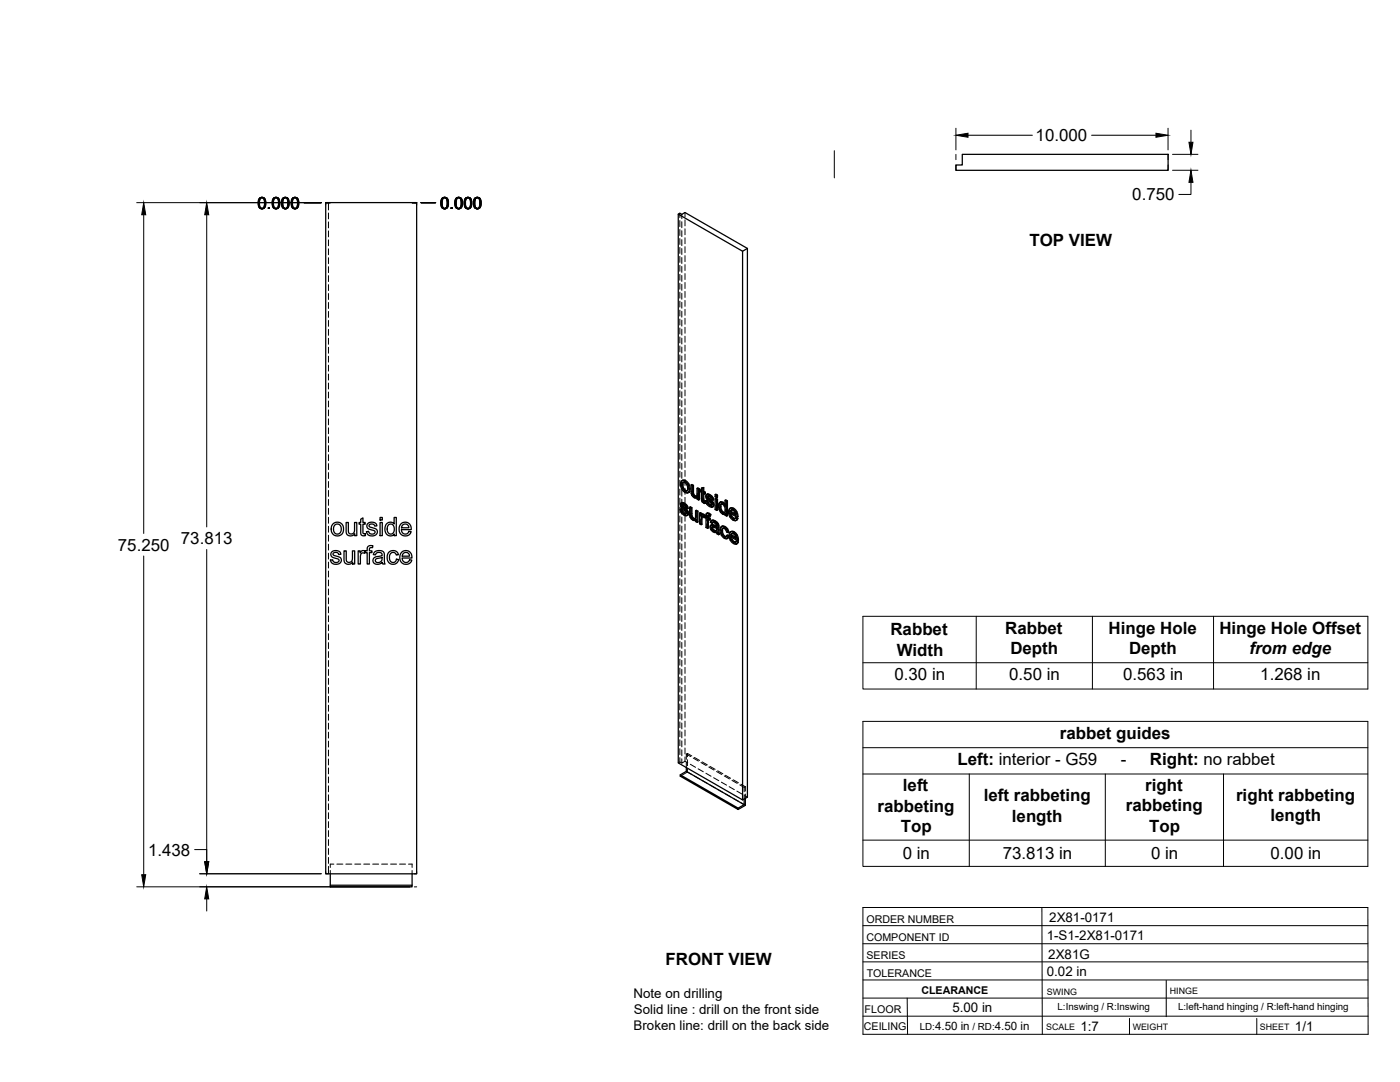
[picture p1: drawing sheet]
<svg xmlns="http://www.w3.org/2000/svg" width="559mm" height="432mm" viewBox="0 0 559 432" stroke-linecap="round" stroke-linejoin="round" font-family="sans-serif">
<!-- layer: Visible -->
<g fill="none" stroke="#000" stroke-width=".51">
<path d="M384.1 61.6h82.1v6.4h-84.6v-2.2h2.5zM130 80.9h36.3v267.8h-36.3zM270.7 85.5v219l25.7 14.7v-218.9M298.3 99.1l-1.9 1.2-25.7-14.8 .7-.4 .7 .5 1.3-.8 24.9 14.3v219l-1.9 1.1M272.2 191.8l.7-.2 .8 .2zM272.2 191.8l-.6 1.2 .5 2.2 1.5 1.4 .8 .1 .5-.3M272.3 193.6l.3 1.4M272.6 195l.3-.1 .8 .8-.3 .2zM272.8 192.5l-.2 .9M272.9 194.9l-.3-1.5-.3 .2v-.3l.2-.6 .5-.2 .8 .5 .6 1.4-.2 1.4-.8 .1M273.4 192l1.2 1.3 .4-.2 .4 1.9M273.7 195.7l.5 .2"/>
<path d="M273.7 191.8l1.3 1.3M274.6 193.3l.5 1.9 .3-.2-.2 1.2M275.1 195.2l-.2 1.2 .3-.2-.6 .5M275.8 193.5l.7 .4 .3-.2v3.2M276.5 193.9v3.2l.3-.2 .3 .6M276.5 197.1l.3 .6 .3-.2 .5 .4M276.8 197.7l.4 .4h.9l-.3 .1M276.8 193.7l-.6-.4-.4 .2v3.1l.4 1.1 .7 .8a.97 .97 0 0 0 1.4 .1v.6l.5 .4M277.2 198.1l.6 .1M278.2 194.9l.6 .4 .4-.2v4.3l-.4 .2v-4.3M278.3 198.6l-.2 .2M279.2 195.1l-.6-.4-.4 .2v2.7l-.4 .6"/>
<path d="M280 195.5l-.5 .1v.6l.5 .3v3.3l.7 .9 .6 .3 .3-.2-.1-.7h-.6M280 194.8l.9-.2v1.5M280.6 194.8v1.5l.3-.2 .6 .3M280.6 196.3l.6 .3 .3-.2v.6l-.3 .2v-.6M280.6 199.7l.7 .2M280.7 200l.8 .1M280.9 194.6l-.9 .2v1.1l-.5-.3M280.9 197v2.6M281.2 197.2l-.6-.4v2.8l.5 .2M281.6 199.8l.6 .3M282.1 197.3l.7-.1 .6 .2M282.3 198.3l.6 .4"/>
<path d="M282.4 198.6l.2 .3 .3-.2 1.5 1.4M282.4 197.1l-.4 .3M282.5 197.4h.9l.7 .6M282.5 199.9l-.9-.1 .7 1.6 1.3 .9 .9-.1M282.6 198.9l1.5 1.4 .3-.2 .4 .6M282.6 198v.1M282.7 198.4l-.4-.3 1 .3 .6 1 .6 .2M282.8 197.2l-.9 .2-.2 .9 .4 .9 1.9 1.8-.2 .7M283.1 197.6l.7 .6 .3-.2 .5 .6M283.8 198.2l.5 .6 .3-.2 .3 .9-.4 .1-.2-.8M285.4 199l.3-.1 .7 .3-.4 .2zM285.4 197.4l.3-.2 .7 .4-.4 .2z"/>
<path d="M285.4 199v4.3l.6 .4M285.4 197.4v.8l.6 .4M286.4 199.2v4.3l-.4 .2v-4.3M286.4 197.6v.8l-.4 .2v-.8M289.4 199.7l.6 .3 .3-.1v5.9l-.3 .2v-6M290.3 199.9l-.6-.4-.3 .2v2.1l-.4-.7M133 209l1.7-.6 1.4 .5 .9 1.2v2.2l-.8 1.1-1.8 .5-1.5-.7-.7-1.6a2.82 2.82 0 0 1 .8-2.6zM133.7 209.5l.6-.3h.8l1 .9v1.9l-.8 1h-1.3l-.7-.9-.2-1.5zM137.3 219.8h.9v3a1.32 1.32 0 0 0 1.3 1.7 1.32 1.32 0 0 0 1.2-1.8v-2.9h.9v5.3h-.8v-.8a1.86 1.86 0 0 1-2.3 .9 1.86 1.86 0 0 1-1.2-2.1zM138.2 208.5h.8l.1 3.8a1.31 1.31 0 0 0 1.7 .7 1.31 1.31 0 0 0 .7-1.7v-2.8h.9v5.3h-.8v-.8a1.86 1.86 0 0 1-2.2 .8 1.86 1.86 0 0 1-1.2-2zM143 219.8h.8v.8a1.27 1.27 0 0 1 2-.6l.8-.2v-1.1a1.56 1.56 0 0 1 2.2-.9l-.1 .8a.81 .81 0 0 0-.9 0 .81 .81 0 0 0-.4 .8v.4h1.1v.7h-1.1v4.6h-.8v-4.6h-.8v-.4l-.3 .7-.8-.2-.7 .5-.2 4h-.8zM144 207.2l.9-.5v1.8h.9v.7h-.9v3.4l.2 .4h.7l.1 .8h-1.3l-.6-.7v-3.9h-.7v-.7h.7z"/>
<path d="M146.8 209l1.2-.6 1.2 .1a1.47 1.47 0 0 1 1.2 1.4l-.8 .1a1.17 1.17 0 0 0-1.2-.9 1.17 1.17 0 0 0-1.1 .8l.4 .5 2.1 .5a1.6 1.6 0 0 1 .7 2.1 1.6 1.6 0 0 1-2 .9l-1.5-.4-.7-1.3 .9-.2 .4 .9 .5 .2 1.3-.2a.81 .81 0 0 0 .2-1.1 .81 .81 0 0 0-1.1-.3l-.8-.2a1.39 1.39 0 0 1-1.2-.9 1.39 1.39 0 0 1 .3-1.4zM151.7 208.5h.9v5.3h-.9zM151.7 206.5h.9v1h-.9zM154.2 209.1l1.2-.7a1.86 1.86 0 0 1 1.9 .7v-2.6h.9v7.3h-.8v-.7a2.17 2.17 0 0 1-2.7 .5 2.17 2.17 0 0 1-1.1-2.5zM155 209.5l1.3-.3 .9 1v2l-.8 .9-1-.1-.7-.9-.1-1.5zM160 209.1a2.45 2.45 0 0 1 2.9-.4 2.45 2.45 0 0 1 1.2 2.7h-3.9l.3 1 .8 .7a1.46 1.46 0 0 0 1.9-1l.9 .1-.5 .9-.9 .7h-1.5l-1.2-.6-.7-1.7 .1-1.2zM160.7 209.5l.6-.3h1l.6 .6 .3 .8h-2.9zM271.4 203.2l.6 .3M271.9 200.7l.8-.1 .5 .2M272 203.5l.4-.2 .2 .9-.3 .1zM272.1 201.7l.1 .3 .3-.2 .3 .3M272.2 202l.3 .3 .3-.2 1.5 1.4"/>
<path d="M272.3 200.6l-.5 .2M272.3 204.3l.6 .6h.9M272.4 200.8h.8l.8 .6M272.4 203.3l-1-.1 .7 1.6 1.3 .9 .9-.1M272.5 201.4v.1M272.5 202.3l1.4 1.4 .4-.2 .4 .7M272.5 201.8l-.3-.3 1 .3 .5 1 .7 .3M272.6 204.2l.7 .6M272.7 200.6l-1 .3-.2 .9 .4 .7 1.9 1.9-.2 .7M272.9 201l.8 .6 .3-.2 .5 .7M273 204.9l.6 .2M273.7 201.6l.5 .6 .3-.1 .2 .8-.3 .2-.2-.9"/>
<path d="M273.7 205.1h-.1M273.9 203.7l.5 .6 .3-.1 .1 .7M274.4 204.3l.1 .7 .3-.1-.2 .5M274.5 205l-.2 .6 .3-.2-.4 .4M275.3 202.4l.6 .4 .3-.2v3.2M275.9 202.8v3.2l.3-.2 .3 .6M275.9 206l.3 .6 .3-.2 .5 .4M276.2 206.6l.4 .4h.9l-.3 .2M276.2 202.6l-.6-.4-.3 .2v3.2l.3 1 .7 .8a.97 .97 0 0 0 1.4 .1M276.6 207l.6 .2M277.6 203.8l.7 .4 .3-.2v4.3l-.3 .2v-4.3M277.7 207.5v.7l.6 .3"/>
<path d="M277.7 207.5l-.2 .2M278.6 204l-.7-.4-.3 .2v2.8l-.4 .6M279.2 204.7l.6 .4 .3-.2v.5l.4-.2M279.8 205.1v.6l.7-.5 .4 .1M280 206.4l.2 2.8-.3 .2v-2.2M280.1 204.9l-.6-.3-.3 .1v4.3l.7 .4M280.2 205.3h.7l.6 .4M280.3 206.1v.1M280.6 205.4l.6 .5M281.1 206.6l-.9-.5-.2 .3 .3-.2-.1 .8M281.1 206.6l.1-.5v.4l.6 .3v3.7l.6 .4M281.2 200.3l.1 .7"/>
<path d="M281.3 206.5l-.2 .1M282.2 204.9h.9l.6 .4M282.2 200.1l.3-.2 .3 .8-.3 .2zM282.4 206.6l.7 .4 .4-.2v.6l-.4 .1v-.5M282.5 204.7l-.5 .2M282.5 200.9l.7 .6h.8M282.7 207.3v3.4l-.3 .2v-3.8l.7 .4M282.7 205.7v.7M282.8 205.1l.6 .4 .3-.2-.4 .8 .1-.6M282.8 200.7l.7 .7M283.1 204.9l-.6-.2-.5 .2-.2 1.3-.6-.3 .6-.1M283.2 201.5l.6 .2"/>
<path d="M283.3 206.1a.46 .46 0 0 0-.5-.5 .46 .46 0 0 0-.4 .6v.4l.3-.2 .8 .4M283.9 209.6l.7-.2 1.4 .5M283.9 201.7h-.1M284.1 210.7l.2 .6 .3-.2 .6 .5M284.1 200.3l.4 .6 .3-.2 .2 .8M284.2 210.4l-.1 .3 .3-.2 .2 .6M284.2 209.4l-.5 .2M284.3 211.3l.5 .5h1M284.3 210.3l-.1 .1M284.4 207.7l.8 .4 .3-.2 .8 .6M284.4 210.3l.8 .3a.67 .67 0 0 1 .9 .3 .67 .67 0 0 1-.2 .8M284.4 210.3l-.2 .1"/>
<path d="M284.4 210.3v.2M284.5 200.9l.2 .7 .3-.1-.2 .5M284.6 208.4l-.5 .5 .6-.5 1.2 1a.43 .43 0 0 1 .1 .6 .43 .43 0 0 1-.7 0l-1-.4M284.6 209.4l-1 .3-.1 1.1 .6 1.1 1.1 .6a.62 .62 0 0 1 1 .5l.6 .4M284.7 201.6l-.2 .6 .3-.2-.5 .4M284.7 207.6l-.8 .2M285.2 208.1l.8 .5 .3-.1 .4 .5M285.5 207.9l-.8-.3-.9 .3-.3 .5 .6 .5M285.9 211.8h-1.1M285.9 211.7l-.4 .3M286 208.6l.4 .6 .3-.2 .2 .7M286.4 209.2l.2 .6 .3-.1 .1 2.9"/>
<path d="M286.6 209.8l.1 3 .3-.2 .2 .6-.4 .2-.1-.6M287.4 202.4l.3 1.4M287.5 200.4h1.2l.6 .6M287.7 201.3h.7l.7 .8 .3 1.1-.2 1.4M287.7 201.3l-.3 1.1 .4-.2 .3 1.4M287.7 203.8l.4-.2 .7 .8-.4 .2zM287.8 201.2l-.1 .1M287.8 200.3l-.5 .2M288 201.1l-.2 1.1M288.1 212v.1a1.2 1.2 0 0 0 .8 1.4l.5 .5M288.2 210.1l.9 .2 .3-.2 1 1M288.4 213.4l.6 .7 .9 .1"/>
<path d="M288.4 200.6l.6 .5h.4M288.4 204.6h.8M288.5 209.9l-.6 .3M288.6 210.8l-.2 1M288.7 200.4l-.7-.2-.9 .5-.3 .8 .1 1.4 1.1 1.9 .8 .5 .6-.2v.5l.6 .4M288.8 204.4l.4 .1M289.1 210.3l.8 .7a1.39 1.39 0 0 1 1 1.4l-.3 .1-.5-1.3M289.4 210.1l-.9-.2-.7 .3-.3 .7v1.4l.9 2 1.1 .7h.6M289.4 205.1l-.2 .2M290 213.7l.7 .4M290.6 212.5l-.6-.2-.6-1.2-.9-.3-.4 1.2 .3-.2 .3 1.4M290.7 214.1l.3-.1-.2 .5-.7 .5z"/>
<path d="M291 214l-.6-.5-.7 .8-.6-.1M291.3 202.9h.9a1.9 1.9 0 0 1 1.9 1.2M291.5 212.3h1a1.84 1.84 0 0 1 1.8 1.2M291.5 204.3l2.1 1.2-.4-1.1-.9-.9-.6 .2-.2 .6 .3-.2 1.7 1M291.7 213.6l2.1 1.2-.6-1.4-.8-.5h-.4l-.3 .7 .3-.2 1.7 1M291.8 206.1l.8 .8h.8M291.8 205l.3 .9M292 203.5l-.2 .6M292 214.4l.3 .9M292 215.5l.8 .8h.8M292.2 212.9l-.2 .5M292.5 203l1 1a1.89 1.89 0 0 1 1 2.1"/>
<path d="M292.6 206.9l.6 .2M292.7 212.4l1.1 1a1.97 1.97 0 0 1 .9 2M292.8 216.3l.5 .2M292.9 202.8l-.9-.2-1 .7-.2 1 .2 1.4 .7 1.1 1.3 1h.7l.8-.9M293.1 212.2l-.9-.2-.9 .5-.3 1.5 .3 1.2 .7 1.1 1.2 .8 .6 .1 .9-.9M293.3 207l-.1 .1M293.5 216.4l-.2 .1M293.6 206.6l.6 .5M293.8 204.3l.4 1.9 .3-.1-.3 .1M293.8 216l.6 .5M293.9 213.7l.5 1.9 .3-.2-.3 .2M294.2 206.4l-2.8-1.6 .4 1.3 .3-.2 .8 .9"/>
<path d="M294.4 215.8l-2.8-1.6 .4 1.3 .3-.2 .8 .8M294.5 206.9l-.7 .8M294.5 206.9l-.6-.5-.7 .7M294.7 216.3l-.7 .8M294.7 216.3l-.6-.5-.8 .7M132.3 220.4l.9-.6h1.5a1.53 1.53 0 0 1 1.4 1.4l-.9 .1a1.17 1.17 0 0 0-1.1-.9 1.17 1.17 0 0 0-1.2 .9l.4 .4 2.1 .6a1.59 1.59 0 0 1 .7 2 1.59 1.59 0 0 1-2 .9l-1.5-.4-.7-1.3 .9-.1 .3 .7 .7 .4 1.2-.3a.81 .81 0 0 0 .2-1 .81 .81 0 0 0-1-.3l-1.2-.4a1.36 1.36 0 0 1-.7-2.1zM149.5 220.3l.7-.4 1.2-.2 1.7 .6 .3 .6 .3 4.2h-.9l-.2-.6-1.3 .6-1.2 .1-.8-.4-.4-.7a1.74 1.74 0 0 1 2-2l.6-.1a.77 .77 0 0 0 1-.8 .77 .77 0 0 0-1-.7l-1.2 .2-.4 .7-.9-.1zM150 223.2l2.5-.7a1.62 1.62 0 0 1-.6 1.7 1.62 1.62 0 0 1-1.9 0l-.2-.5zM155.2 220.4l1.2-.6h1.4l.8 .7 .4 .9-.8 .1a1.44 1.44 0 0 0-1.9-.9 1.44 1.44 0 0 0-.9 1.9l.3 1.2 .8 .7 1.1-.1 .6-1.1 .9 .1-.3 .9-.9 .8-1.5 .2-.9-.5a3.4 3.4 0 0 1-.3-4.3zM160.3 220.5l1.5-.8a2.5 2.5 0 0 1 2.6 3h-3.9l.2 .9 .8 .8a1.43 1.43 0 0 0 2-1l.9 .1-.4 .9-1 .7h-1.7l-1-.6-.7-1.7v-1.1zM161 220.9l.5-.4h1.1l.6 .6 .3 .9h-3zM273.9 306.3v1.5l-2.4 1.4v.6l23.1 13.2v-.5l-23.1-13.3"/>
<path d="M273.9 307.8l23.1 13.3-2.4 1.4M297 318.9v2.2M297.5 318.6v2.8l-2.9 1.6M131.8 348.7v5.2h32.7v-.6h-32.7M164.5 348.7v4.6"/>
</g>
<!-- layer: Hidden -->
<g fill="none" stroke="#000" stroke-width=".4">
<path d="M131.1 80.9v2.9M131.1 85v2.4M131.1 88.6v2.4M131.1 92.1v2.4M131.1 95.7v2.4M131.1 99.3v2.4M271.4 85.1v1.7M271.4 88v2.4M271.4 91.6v2.4M271.4 95.2v2.4M271.4 98.7v2.4M272.1 85.6v1.7"/>
<path d="M272.1 88.5v2.4M272.1 92.1v2.3M272.1 95.6v2.4M272.1 99.2v2.4M273.4 84.8v1.8M273.4 87.7v2.4M273.4 91.3v2.4M273.4 94.9v2.4M273.4 98.4v2.4M131.1 102.8v2.4M131.1 106.4v2.4M131.1 110v2.4"/>
<path d="M131.1 113.6v2.4M131.1 117.1v2.4M271.4 102.3v2.4M271.4 105.9v2.4M271.4 109.5v2.3M271.4 113v2.4M271.4 116.6v2.4M272.1 102.8v2.4M272.1 106.3v2.4M272.1 109.9v2.4M272.1 113.5v2.4M272.1 117.1v2.3"/>
<path d="M273.4 102v2.4M273.4 105.6v2.4M273.4 109.2v2.3M273.4 112.7v2.4M273.4 116.3v2.4M273.4 119.9v2.4M131.1 120.7v2.4M131.1 124.3v2.4M131.1 127.9v2.3M131.1 131.4v2.4M131.1 135v2.4M131.1 138.6v2.4"/>
<path d="M271.4 120.2v2.4M271.4 123.8v2.3M271.4 127.3v2.4M271.4 130.9v2.4M271.4 134.5v2.3M271.4 138v2.4M272.1 120.6v2.4M272.1 124.2v2.4M272.1 127.8v2.4M272.1 131.3v2.4M272.1 134.9v2.4M272.1 138.5v2.4"/>
<path d="M273.4 123.5v2.3M273.4 127v2.4M273.4 130.6v2.4M273.4 134.2v2.4M273.4 137.8v2.3M131.1 142.2v2.3M131.1 145.7v2.4M131.1 149.3v2.4M131.1 152.9v2.4M131.1 156.4v2.4M271.4 141.6v2.4M271.4 145.2v2.4"/>
<path d="M271.4 148.8v2.4M271.4 152.3v2.4M271.4 155.9v2.4M271.4 159.5v2.4M272.1 142v2.4M272.1 145.6v2.4M272.1 149.2v2.4M272.1 152.8v2.4M272.1 156.3v2.4M272.1 159.9v2.4M273.4 141.3v2.4M273.4 144.9v2.4"/>
<path d="M273.4 148.5v2.4M273.4 152v2.4M273.4 155.6v2.4M273.4 159.2v2.4M131.1 160v2.4M131.1 163.6v2.4M131.1 167.2v2.3M131.1 170.7v2.4M131.1 174.3v2.4M131.1 177.9v2.4M271.4 163v2.4M271.4 166.6v2.4"/>
<path d="M271.4 170.2v2.4M271.4 173.8v2.3M271.4 177.3v2.4M272.1 163.5v2.4M272.1 167.1v2.3M272.1 170.6v2.4M272.1 174.2v2.4M272.1 177.8v2.4M273.4 162.8v2.3M273.4 166.3v2.4M273.4 169.9v2.4M273.4 173.5v2.4"/>
<path d="M273.4 177v2.4M131.1 181.4v2.4M131.1 185v2.4M131.1 188.6v2.4M131.1 192.2v2.3M131.1 195.7v2.4M131.1 199.3v2.4M271.4 180.9v2.4M271.4 184.5v2.4M271.4 188v2.4M271.4 191.6v2.4M271.4 195.2v2.4"/>
<path d="M271.4 198.8v2.3M271.9 193.1l.5 1.9-.3 .2M272.1 181.4v2.3M272.1 184.9v2.4M272.1 188.5v2.4M272.1 192.1v2.4M272.1 195.6v2.4M272.1 199.2v2.4M272.4 195l1.3 1.3-.3 .2M272.5 191.6l-.9 1.7M272.8 192.5l-.2 .1M272.9 192.4h.8l-.3 .2"/>
<path d="M273.4 180.6v2.4M273.4 184.2v2.4M273.4 187.7v2.4M273.4 191.3v2.4M273.4 194.9v2.4M273.4 198.5v2.4M273.7 192.4l.8 .9-.3 .2M273.7 196.3l.9 .3-.3 .1M274.5 195.7l-.3 .2M274.5 193.3l.3 1.2-.3 .4M274.8 194.7l-.1 .8-.5 .4M275 196.5l-.4 .1"/>
<path d="M276.2 193.3v3.4l-.3 .2M276.2 196.7l.2 .7-.3 .1M276.4 197.4l.4 .6-.3 .1M276.8 198l.6 .5-.3 .1M277.4 198.5l.7 .2 .5-.3-.3 .2M278.1 198.1h.1M278.3 198l-.3 .2M278.4 198.6h-.1M278.4 197.8l-.3 .3M278.6 194.7l-.1 2.7-.4 .6M278.6 198.4v.7l-.3 .1M278.6 199.1l.6 .3"/>
<path d="M279.8 196l.5 .3-.3 .2M279.8 195.4v.6l-.3 .2M280 195.5l.3 .2M280.3 196.3l.1 3.3-.4 .2M280.3 194.6v1.1l-.3 .2M280.4 199.6l.2 .5-.3 .2M280.6 196.8l.3-.2v.4M280.9 196.6l.6 .4M281.9 199.7l.5 1.3-.3 .1M282 197.8l.2 .7-.4 .2M282.1 197.4l-.4 .6M282.2 198.5l.4 .6-.4 .2"/>
<path d="M282.3 197.2l-.5 .4M282.5 198l.3-.2-.2 .2M282.6 199.1l1.6 1.6-.4 .2M282.7 197.9l-.3 .1M282.8 197.8l.6 .2-.3 .2M283.4 198l.6 .5-.3 .2M284 198.5l.2 .7-.3 .2M284.2 199.2l.7 .3M285.7 197.2v.9l-.3 .1M285.7 198.9v1.5M285.7 198.1l.7 .3M289.7 199.5v2.1l-.3 .2"/>
<path d="M131.1 202.9v2.4M131.1 206.4v2.4M131.1 210v2.4M131.1 213.6v2.4M131.1 217.2v2.3M271.4 202.3v2.4M271.4 205.9v2.4M271.4 209.5v2.4M271.4 213.1v2.3M271.4 216.6v2.4M271.7 203.1l.5 1.3-.3 .2M271.8 201.3l.2 .6-.3 .2"/>
<path d="M271.9 200.8l-.4 .6M272 201.9l.4 .6-.3 .2v2.5M272.1 200.6l-.5 .4M272.1 206.4v2.3M272.1 209.9v2.4M272.1 213.5v2.4M272.1 217.1v2.4M272.2 204.4l1.1 1-.3 .1M272.3 201.4l.3-.2-.1 .2M272.4 202.5l1.6 1.6-.3 .2M272.6 201.3l-.4 .2M272.6 201.2l.7 .2-.4 .2"/>
<path d="M273.3 201.4l.5 .6-.3 .1M273.3 205.4l.8 .2-.3 .2M273.4 202v2.4M273.4 205.6v2.4M273.4 209.2v2.4M273.4 212.8v2.3M273.4 216.3v2.4M273.4 219.9v2.4M273.8 204.9h.2M273.8 202l.3 .6-.4 .2M274 204.1l.2 .5-.3 .1M274 204.9l-.3 .2 .3-.2"/>
<path d="M274.1 202.6l.6 .3M274.2 204.6l-.2 .3M274.5 205.6h-.4M275.6 202.2v3.4l-.3 .2M275.6 205.6l.2 .7-.3 .2M275.8 206.3l.4 .6-.3 .2M276.2 206.9l.6 .5-.3 .2M276.8 207.4l.7 .2 .5-.3-.2 .2M277.5 207h.1M277.7 206.9l-.3 .2M277.8 206.7l-.3 .3M277.9 203.6v2.8l-.4 .5"/>
<path d="M278 207.3v.7l-.3 .2M278 208l.6 .3M279.5 207.3v1.6l-.3 .1M279.5 208.9l.7 .3M279.5 204.6v1.5M280.1 205.4v.1M280.1 206.1l.8-.1-.3 .2M280.3 206.1l.2-.2-.3 .2M280.4 205.2l-.6 .5M280.6 200.1l.6 .5-.4 .1M280.9 206l.5 .4M281.2 200.6l.4 .2"/>
<path d="M281.2 206.1l.3-.2-.1 .5M281.4 206.4l-.1 .1M281.5 205.7v.1M281.5 206.3l.6 .3-.3 .2M281.5 205.9l-.3 .6M281.5 205.7l-.3 .3M281.8 205.8l.3 .2M282.1 209v1.3l-.3 .2M282.1 210.3l.6 .4M282.1 206.6v1.3M282.2 205l-.1 1-.3 .2M282.3 204.7l-.4 .4"/>
<path d="M282.4 201l1.1 1-.3 .1M282.4 207.1l.3-.2v.4M282.5 205.7l.4-.2-.2 .2M282.7 206.9l.8 .5M282.9 205.5l.4 .1-.4 .2M283.3 205.6l.3 .3M283.5 202l.8 .2-.3 .2M283.7 210.1l.4 1.1-.4 .2M283.8 208.2l.7 .5M283.9 209.6l-.5 .7M284 201.5h.1M284 209.4l-.5 .4"/>
<path d="M284.1 211.2l.9 .9-.3 .2M284.1 207.7l-.6 .7M284.2 200.7l.2 .5-.4 .1M284.2 201.5l-.3 .2 .2-.2M284.2 207.6l-.4 .3M284.4 201.2l-.3 .3M284.5 208.4l.3-.2-.2 .2M284.5 210.2l.2-.1zM284.5 210.2l-.2 .1M284.6 210.1l-.4 .2M284.6 202.2h-.3M284.7 210.1l1.6 .5-.3 .2"/>
<path d="M284.8 208.2l.6 .2-.3 .2M285 212.1l.7 .2-.3 .2M285.4 208.4l.8 .7-.4 .2M285.7 212.3l.7-.1-.4 .2M285.7 201.6v1.6l-.3 .1M285.7 203.2l.7 .3M286 209.9l.3 .1M286 211.7l-.3 .2M286.2 209.1l.1 .7-.3 .2M286.3 210.6v.8l-.4 .4 .3-.3M286.3 209.8l-.3 .4M286.4 212.2l.1 .7-.3 .1"/>
<path d="M286.5 212.9l.7 .3M287.1 201.8l.2 1.3-.3 .2M287.3 200.7l-.2 1.1-.3 .2M287.3 203.1l.6 1.1-.3 .2M287.6 200.3l-.6 .6M287.7 211.4l.5 2-.3 .1M287.9 204.2l.8 .8-.3 .1M288 210.3l-.3 1.1-.3 .2M288 201.1h.7l-.3 .2M288 201.1l-.2 .1M288 201.1h.1M288.1 201l-.3 .2"/>
<path d="M288.2 213.4l1.2 1.2-.3 .2M288.2 210l-.6 .5M288.6 210.8l-.2 .1M288.7 210.7l.8 .1-.4 .1M288.7 205l.7 .1 .4-.2-.4 .2M288.7 201.1l.8 .8-.4 .2M289.4 201.1l.3 .5M289.4 214.6l1.1 .2M289.5 210.8l.5 .5-.3 .2M289.5 201.9l.3 1.5-.4 .2M289.5 205.1h-.1M289.8 203.4l-.1 .7-.5 .4 .3-.1"/>
<path d="M289.8 204.9v.6l-.4 .1M289.8 205.5l.5 .3M290 211.3l.3 .8-.3 .2M290 214.1l-.1 .1M290.3 212.1l.6 .3M290.4 213.5l-.7 .8M291.1 204.1l.5 1.9-.3 .2M291.3 213.5l.5 1.9-.3 .2M291.4 204.8l.4-.1v.3M291.6 206l1.3 1.4-.3 .1M291.6 202.7l-.8 1.6M291.6 214.2l.4-.2v.4"/>
<path d="M291.8 204.7l2.7 1.5M291.8 215.4l1.3 1.3-.3 .2M291.8 212.1l-.8 1.6M292 214l2.7 1.6M292 203.5l-.2 .1M292.1 203.4l.8 .1-.4 .1M292.2 212.9h-.2M292.3 212.7l.8 .1-.4 .2M292.9 203.5l.7 .8-.3 .2M292.9 207.4l1 .2-.3 .2M293.1 212.8l.7 .9-.3 .2M293.1 216.7l1.1 .3-.4 .2"/>
<path d="M293.4 206.9h.1M293.5 206.9l-.2 .1M293.5 205.1l.4 .2M293.6 206.8l-.4 .2M293.6 204.3l.3 1-.3 .2M293.7 216.3h-.1M293.7 216.3l-.2 .1M293.7 214.4l.4 .3M293.8 216.2l-.3 .2M293.8 213.7l.3 1-.3 .1M293.9 206.4l-.4 .5M294.1 215.8l-.4 .5"/>
<path d="M294.1 207.5l-.2 .1M294.3 216.9l-.1 .1M131.1 220.7v2.4M131.1 224.3v2.4M131.1 227.9v2.4M131.1 231.5v2.3M131.1 235v2.4M131.1 238.6v2.4M271.4 220.2v2.4M271.4 223.8v2.4M271.4 227.4v2.3M271.4 230.9v2.4"/>
<path d="M271.4 234.5v2.4M271.4 238.1v2.4M272.1 220.6v2.4M272.1 224.2v2.4M272.1 227.8v2.4M272.1 231.4v2.3M272.1 234.9v2.4M272.1 238.5v2.4M273.4 223.5v2.4M273.4 227.1v2.3M273.4 230.6v2.4M273.4 234.2v2.4"/>
<path d="M273.4 237.8v2.4M131.1 242.2v2.4M131.1 245.7v2.4M131.1 249.3v2.4M131.1 252.9v2.4M131.1 256.5v2.3M271.4 241.6v2.4M271.4 245.2v2.4M271.4 248.8v2.4M271.4 252.3v2.4M271.4 255.9v2.4M271.4 259.5v2.4"/>
<path d="M272.1 242.1v2.4M272.1 245.7v2.3M272.1 249.2v2.4M272.1 252.8v2.4M272.1 256.4v2.3M272.1 259.9v2.4M273.4 241.3v2.4M273.4 244.9v2.4M273.4 248.5v2.4M273.4 252.1v2.3M273.4 255.6v2.4M273.4 259.2v2.4"/>
<path d="M131.1 260v2.4M131.1 263.6v2.4M131.1 267.2v2.4M131.1 270.7v2.4M131.1 274.3v2.4M131.1 277.9v2.4M271.4 263.1v2.4M271.4 266.6v2.4M271.4 270.2v2.4M271.4 273.8v2.4M271.4 277.3v2.4M272.1 263.5v2.4"/>
<path d="M272.1 267.1v2.4M272.1 270.7v2.3M272.1 274.2v2.4M272.1 277.8v2.4M273.4 262.8v2.4M273.4 266.3v2.4M273.4 269.9v2.4M273.4 273.5v2.4M273.4 277.1v2.3M131.1 281.5v2.3M131.1 285v2.4M131.1 288.6v2.4"/>
<path d="M131.1 292.2v2.4M131.1 295.8v2.3M131.1 299.3v2.4M271.4 280.9v2.4M271.4 284.5v2.4M271.4 288.1v2.3M271.4 291.6v2.4M271.4 295.2v2.4M271.4 298.8v2.4M272.1 281.4v2.4M272.1 284.9v2.4M272.1 288.5v2.4"/>
<path d="M272.1 292.1v2.4M272.1 295.7v2.3M272.1 299.2v2.4M273.4 280.6v2.4M273.4 284.2v2.4M273.4 287.8v2.4M273.4 291.3v2.4M273.4 294.9v2.4M273.4 298.5v2.4M131.1 302.9v2.4M131.1 306.5v2.3M131.1 310v2.4"/>
<path d="M131.1 313.6v2.4M131.1 317.2v2.4M271.4 304.1l.7 .4M271.4 302.4v1.7M271.4 304.1l-.7 .4M272.1 302.8v1.7l1.3-.7M273.4 302.1v1.7M273.4 303.8l1.1 .6M273.9 304.2v2.1M273.9 300.9l1.8 1M274.4 302v-1.3l-.5 .2v2.1M274.4 308.1l-2.9 1.7"/>
<path d="M274.4 303.2v2.4M274.4 306.8v1.3M274.4 300.7l1.7 1M274.4 308.1l1.7 1M275.5 305l2.1 1.2M276.7 302.5l2.1 1.2M277.2 302.3l2 1.2M277.2 309.7l2 1.2M278.6 306.8l2.1 1.2M279.8 304.3l2.1 1.2M280.3 304.1l2 1.1M280.3 311.5l2 1.2"/>
<path d="M281.7 308.6l2.1 1.2M282.9 306.1l2.1 1.2M283.4 305.8l2 1.2M283.4 313.3l2 1.2M284.8 310.4l2.1 1.2M286 307.9l2.1 1.2M286.5 307.6l2 1.2M286.5 315l2 1.2M287.9 312.1l2.1 1.2M289.1 309.7l2.1 1.2M289.6 309.4l2 1.2M289.6 316.8l2 1.2"/>
<path d="M291 313.9l2.1 1.2M292.2 311.4l2.1 1.2M292.7 311.2l2 1.2M292.7 318.6l2 1.2M294.1 315.7l2.1 1.2M295.3 313.2l1.7 1 .5-.2M295.8 313l1.7 1M297 314.2v1.8M297 317.1v1.8M297.2 317.5l1.1 .6M297.5 314v1.7M297.5 316.9v1.7"/>
<path d="M131.1 320.8v2.3M131.1 324.3v2.4M131.1 327.9v2.4M131.1 331.5v2.4M131.1 335v2.4M131.1 338.6v2.4M295.8 320.4l1.7 1M131.1 342.2v2.4M131.1 345.8v2.9M131.8 347.4v1.3M133.3 344.8h-1.5v1.4M134.5 344.8h2.3"/>
<path d="M138 344.8h2.4M141.6 344.8h2.4M145.2 344.8h2.4M148.8 344.8h2.3M152.3 344.8h2.4M155.9 344.8h2.4M159.5 344.8h2.4M163 344.8h1.5v1.4M164.5 347.4v1.3"/>
</g>
<!-- layer: Reference -->
<path d="M381.6 61.6v2.1M381.6 65.8v2.2M466.2 61.6v2.1M466.2 65.8v2.2M130 80.9h1.8M130.9 80.9h-.9h1.8h-1.8v.9M164.5 80.9h1.8M165.4 80.9h.9v.9M130 347.8v.9h.9M165.4 353.9h.9M166.3 347.8v.9h-.9" fill="none" stroke="#000" stroke-width=".4"/>
<!-- layer: Hidden Narrow -->
<path d="M276.2 196l-.4 .2M278.6 197l-.4 .2M280.3 198.8l-.3 .1M273.3 203.5l-.3 .1M275.6 204.9l-.3 .2M277.9 205.9l-.3 .2M282.1 205.6l-.3 .1M283.5 200l-.3 .2M285.3 210.3l-.3 .2M286.3 210.9l-.3 .1" fill="none" stroke="#000" stroke-width=".4"/>
<!-- layer: Visible Narrow -->
<path d="M276.8 196.1l-.3 .2M280.9 199.2l-.3 .1M283.5 199.2l-.3 .2M273.3 202.6l-.3 .2M276.2 205l-.3 .2M282.7 206l-.3 .2M285.2 209.6l-.3 .2M287 210.3l-.4 .2M287 211.3l-.4 .2" fill="none" stroke="#000" stroke-width=".4"/>
<!-- layer: Titleblock -->
<path d="M344.4 362.2h201.6l.1 50.6h-201.7zM344.4 376.6h201.6M344.4 369.4h201.6M415.9 362.2l.1 50.6M344.4 383.9h201.6M344.4 398.3h201.6M344.4 391.1h201.6M362.1 398.3l.1 14.4M465.5 391.3v14.4M344.4 405.5h201.7M450.8 406.4v6.4M501.6 406.4v6.4" fill="none" stroke="#000" stroke-width=".4"/>
<!-- layer: Custom Tables -->
<path d="M344.4 246h201.6v29h-201.6zM389.7 246v29M436 246v29M484.4 246v29M344.4 264.5h201.6M344.4 287.9h201.6v57.9h-201.6zM344.4 298.4h201.6M344.4 308.9h201.6M386.9 308.9v36.9M441.2 308.9v36.9M488.4 308.9v36.9M344.4 335.3h201.6" fill="none" stroke="#000" stroke-width=".4"/>
<!-- layer: FD_Dimensions -->
<g fill="none" stroke="#000" stroke-width=".4">
<path d="M381.6 51.2v8.6M386.4 54h25.7M435.7 54h25.7M466.2 51.2v8.6M475.4 51.9v4.9M468 61.6h10.2M468 67.9h10.2M475.4 72.8v4.8h-4.9M54.6 80.9h73.6M57.4 85.7v127.2M82.5 85.7v124.6M168.1 80.9h5.8"/>
<path d="M82.5 219.3v124.6M57.4 221.9v127.2M77.7 339h4.8M54.6 353.9h109M79.7 348.7h48.5M82.5 358.7v4.9"/>
</g>
<path d="M381.6 54l4.8-.8v1.6zM461.4 53.2l4.8 .8-4.8 .8zM474.6 56.8h1.6l-.8 4.8zM475.4 67.9l.8 4.9h-1.6zM57.4 80.9l.8 4.8h-1.6zM82.5 80.9l.8 4.8h-1.6zM56.6 349.1h1.6l-.8 4.8zM81.7 343.9h1.6l-.8 4.8zM82.5 353.9l.8 4.8h-1.6z" fill="#000" stroke="#000" stroke-width=".4"/>
<!-- layer: Smart Centers -->
<path d="M333 60.1v10.9" fill="none" stroke="#000" stroke-width=".4"/>
<g font-size="6.7">
<text x="413.4" y="56.3">10.000</text>
<text x="102.8" y="83.2">0.000</text>
<text x="175.6" y="83.2">0.000</text>
<text x="452" y="80">0.750</text>
<text x="410.9" y="98.2">TOP VIEW</text>
<text x="47.1" y="219.8">75.250</text>
<text x="72.2" y="217.1">73.813</text>
<text x="355.4" y="253.6">Rabbet</text>
<text x="401.2" y="252.9">Rabbet</text>
<text x="442.5" y="252.9">Hinge Hole</text>
<text x="486.7" y="252.9">Hinge Hole Offset</text>
<text x="357.9" y="261.6">Width</text>
<text x="403.3" y="261">Depth</text>
<text x="450.6" y="261">Depth</text>
<text x="498.7" y="261">from edge</text>
<text x="357" y="271.4">0.30 in</text>
<text x="402.8" y="271.4">0.50 in</text>
<text x="448.3" y="271.4">0.563 in</text>
<text x="503" y="271.4">1.268 in</text>
<text x="423" y="294.8">rabbet guides</text>
<text x="382.2" y="305.4">Left: interior - G59</text>
<text x="447.4" y="305.4">-</text>
<text x="459" y="305.4">Right: no rabbet</text>
<text x="360.4" y="315.8">left</text>
<text x="457.1" y="315.8">right</text>
<text x="350.3" y="323.9">rabbeting</text>
<text x="392.7" y="319.8">left rabbeting</text>
<text x="449.4" y="323.8">rabbeting</text>
<text x="493.4" y="319.8">right rabbeting</text>
<text x="403.9" y="327.9">length</text>
<text x="507" y="327.8">length</text>
<text x="359.5" y="331.9">Top</text>
<text x="458.6" y="331.9">Top</text>
<text x="59.1" y="341.4">1.438</text>
<text x="360.3" y="342.9">0 in</text>
<text x="400.2" y="342.9">73.813 in</text>
<text x="459.4" y="342.9">0 in</text>
<text x="507.1" y="342.9">0.00 in</text>
<text x="265.7" y="385.2">FRONT VIEW</text>
</g>
<g font-size="5.3">
<text x="418.8" y="368">2X81-0171</text>
<text x="417.8" y="375.1">1-S1-2X81-0171</text>
<text x="418.4" y="382.6">2X81G</text>
<text x="417.8" y="389.5">0.02 in</text>
<text x="252.9" y="398.4">Note on drilling</text>
<text x="253" y="404.9">Solid line : drill on the front side</text>
<text x="380.1" y="404">5.00 in</text>
<text x="252.9" y="411.2">Broken line: drill on the back side</text>
<text x="431.3" y="411.5">1:7</text>
<text x="516.9" y="411.5">1/1</text>
</g>
<g font-size="4.6">
<text x="373.2" y="411.2">4.50 in</text>
<text x="397" y="411.2">4.50 in</text>
</g>
<g font-size="4.3">
<text x="345.8" y="368.4">ORDER NUMBER</text>
<text x="345.8" y="375.5">COMPONENT ID</text>
<text x="345.8" y="382.7">SERIES</text>
<text x="345.9" y="389.9">TOLERANCE</text>
<text x="367.7" y="396.7">CLEARANCE</text>
<text x="345.1" y="404.3">FLOOR</text>
<text x="344.8" y="411.1">CEILING</text>
</g>
<g font-size="3.9">
<text x="422.1" y="403.1">L:Inswing / R:Inswing</text>
<text x="470.2" y="403.1">L:left-hand hinging / R:left-hand hinging</text>
<text x="367.1" y="411.2">LD:</text>
<text x="388.2" y="411.2">/ RD:</text>
</g>
<g font-size="3.5">
<text x="417.9" y="397">SWING</text>
<text x="466.9" y="396.9">HINGE</text>
<text x="417.5" y="410.9">SCALE</text>
<text x="452.1" y="410.9">WEIGHT</text>
<text x="502.9" y="410.9">SHEET</text>
</g>
</svg>
